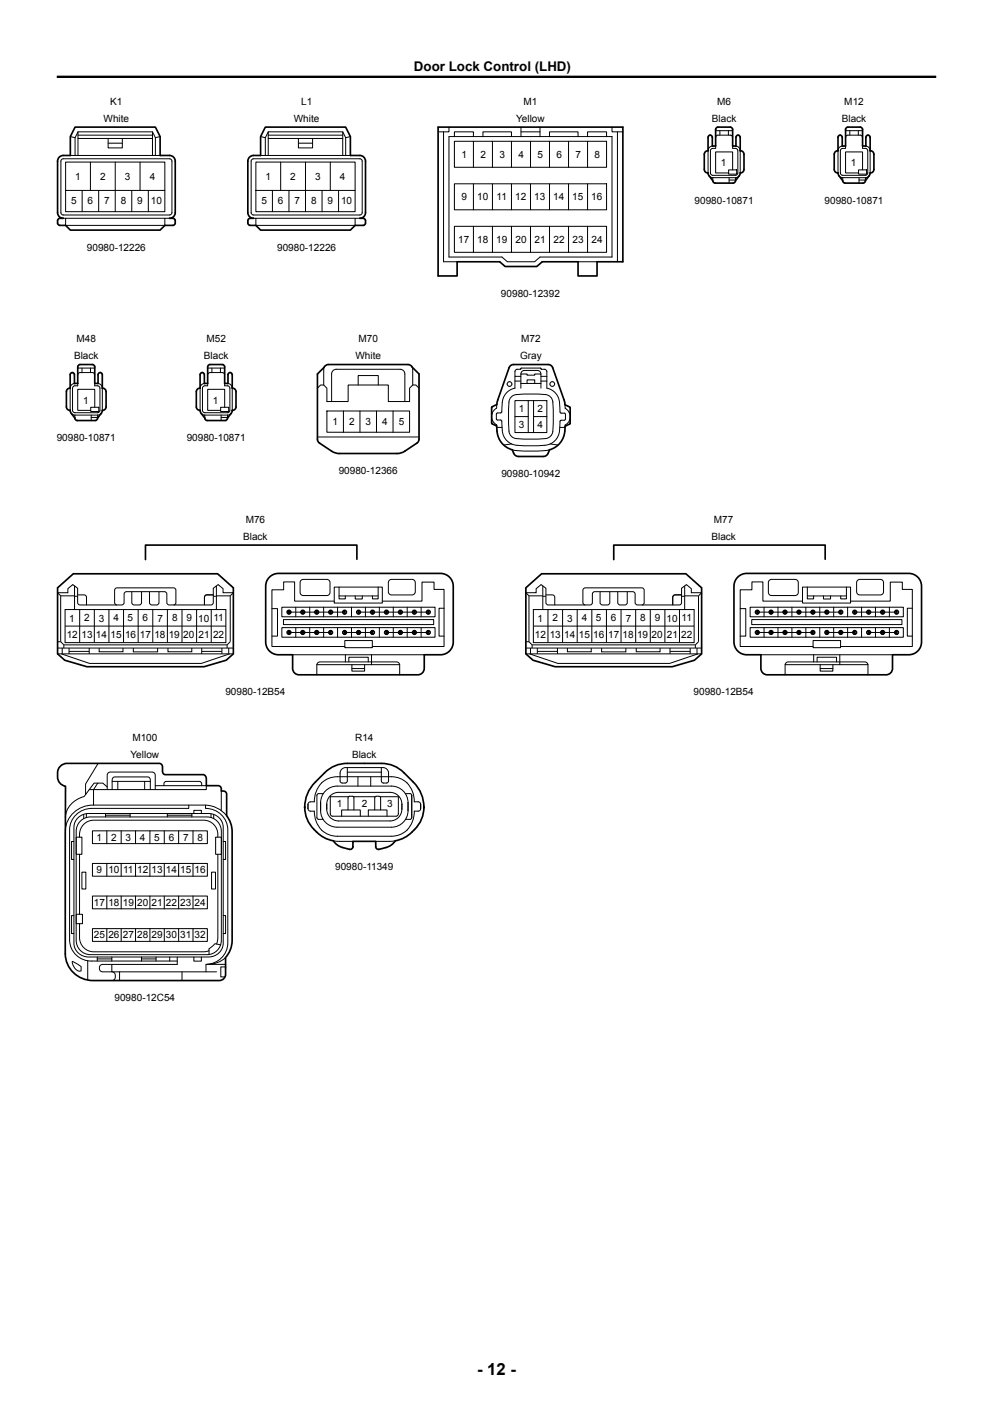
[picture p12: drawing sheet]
<svg xmlns="http://www.w3.org/2000/svg" width="210mm" height="297mm" viewBox="0 0 210 297" stroke-linecap="round" stroke-linejoin="round" font-family="sans-serif">
<g fill="none" stroke="#000" stroke-width=".21">
<path d="M12.9 33.8l.5-.2 22.7 .1 .3 .4-.1 11.1-.4 .3-22.8-.1-.2-.4zM14.9 32.9h19M14.9 28.9l1 .2M16.5 29.3h15.7M16.5 28.6h15.7M16.5 27.9v5M19.1 34.3v6M22.9 29.3v2h3v-2M22.9 30.3h3M24.4 34.3v10.5M29.6 34.3v6M32.2 27.9v5"/>
<path d="M32.9 32.9v-3.8l-.7-1.2h-15.7l-.6 1.2v3.8M33.9 28.9l-1 .2M53.2 33.8l.4-.2 22.8 .1 .2 .4-.1 11.1-.4 .3-22.7-.1-.3-.4zM55.1 32.9h19M55.1 28.9l1 .2M56.7 29.3h15.8M56.7 28.6h15.8M56.7 27.9v5M59.4 34.3v6M63.1 29.3v2h3v-2M63.1 30.3h3M64.6 34.3v10.5"/>
<path d="M69.9 34.3v6M72.5 27.9v5M73.1 32.9v-3.8l-.6-1.2h-15.8l-.6 1.2v3.8M74.1 28.9l-1 .2M93.8 27.9v27.5h2.9M94.9 26.9v1h-2.2M94.9 28.9h34.5v25.5h-15.2l-1.2 1h-5.7l-1.1-1h-11.3zM96.1 29.9h32.2v5.5h-32.2zM96.1 38.9h32.2v5.5h-32.2zM96.1 28.9v-1h4v1M100.1 29.9v5.5M100.1 38.9v5.5"/>
<path d="M102.1 28.9v-1h6.1v1M104.1 29.9v5.5M104.1 38.9v5.5M108.2 29.9v5.5M108.2 38.9v5.5M110.2 27.9h4M110.2 26.9v2M112.2 29.9v5.5M112.2 38.9v5.5M114.2 26.9v2M116.2 28.9v-1h6v1M116.2 29.9v5.5"/>
<path d="M116.2 38.9v5.5M120.2 29.9v5.5M120.2 38.9v5.5M124.3 28.9v-1h4v1M124.3 29.9v5.5M124.3 38.9v5.5M129.4 26.9v1h2.3M130.6 27.9v27.5M150 37.3l.7 .3M150.6 30.9a.99 .99 0 0 0-.9 1v4.7M150.7 37.6h4.8M150.7 37.6v.6"/>
<path d="M151.3 30.9v.5l-.8 .1-.3 .4 .1 4.9 .4 .3h4.8l.5-.3v-.2v-4.7l-.2-.4-.9-.1v-.5M151.3 27.6h3.6M152.2 27.6v1M154 27.6v1M154.1 35.9h1.7v.9h-1.7zM154.2 37.6v1.1M154.2 38.1h1.3M154.9 29.1l-.2-.4-.3-.1h-2.6l-.4 .2-.1 .3M154.9 35.9v-3.8h-3.6v4.5h2.8M155.5 37.6v.6M155.6 30.9a.99 .99 0 0 1 .9 1v4.7M156.2 37.3l-.7 .3"/>
<path d="M177.5 37.3l.7 .3M178.1 30.9a.99 .99 0 0 0-.9 1v4.7M178.2 37.6h4.8M178.2 37.6v.6M178.8 30.9v.5l-.8 .1-.3 .4 .1 4.9 .4 .3h4.8l.4-.3 .1-.2v-4.7l-.2-.4-.9-.1v-.5M178.8 27.6h3.6M179.7 27.6v1M181.5 27.6v1M181.6 35.9h1.7v.9h-1.7zM181.7 38.1h1.3M181.7 37.6v1.1M182.4 29.1l-.2-.4-.3-.1h-2.6l-.4 .2-.1 .3"/>
<path d="M182.4 35.9v-3.8h-3.6v4.5h2.8M183 37.6v.6M183.1 30.9a.99 .99 0 0 1 .9 1v4.7M183.7 37.3l-.7 .3M13.4 46.2h22.5M13.9 40.3h21v4.5h-21zM13.9 40.3v-6h21v6M13.9 46.2v1.5h21v-1.5M17.4 40.3v4.5M20.9 40.3v4.5M27.9 40.3v4.5M31.4 40.3v4.5"/>
<path d="M53.6 46.2h22.5M54.1 40.3h21v4.5h-21zM54.1 40.3v-6h21v6M54.1 46.2v1.5h21v-1.5M57.6 40.3v4.5M61.1 40.3v4.5M68.1 40.3v4.5M71.6 40.3v4.5M96.1 47.9h32.2v5.5h-32.2zM100.1 47.9v5.5M104.1 47.9v5.5M108.2 47.9v5.5"/>
<path d="M112.2 47.9v5.5M116.2 47.9v5.5M120.2 47.9v5.5M122.2 55.4h4.1M124.3 47.9v5.5M16.4 77.9h3.6M17.3 77.9v.9M19.1 77.9v.9M20 79.3l-.2-.4-.3-.1h-2.6l-.4 .3-.1 .2M43.9 77.9h3.6M44.8 77.9v.9M46.6 77.9v.9"/>
<path d="M47.5 79.3l-.2-.4-.3-.1h-2.6l-.4 .3-.1 .2M68.6 77.7l-.1 3.7M87.2 77.7l.1 3.7M108.9 79.6h1.3M109 78.4l.4-.3h.7l.2-.2h4l.2 .2 .9 .1 .2 .4v3.5a3.7 3.7 0 0 1 2.8 4.2l.1 1 .8 .1 .3 .2-.1 1.2-.8 .1-.3 .2a7.2 7.2 0 0 1-.8 3.9 4.4 4.4 0 0 1-3.9 1.3 17.5 17.5 0 0 1-5.7-.5 4 4 0 0 1-1.9-3.9l-.1-1-.8-.1-.2-.2v-1.2h.9l.2-.3a7.6 7.6 0 0 1 .8-3.7 3.3 3.3 0 0 1 2-1.3zM110.2 79.1a.75 .75 0 0 1 .7-.7h2.7a.75 .75 0 0 1 .8 .7M114.4 79.6h1.2M15.1 87.5l.7 .3M15.7 81.1a.99 .99 0 0 0-.9 1v4.7M15.8 87.8h4.8M15.8 87.8v.7M16.4 81.1v.5l-.8 .1-.3 .4 .1 5 .4 .2h4.8l.5-.2v-.3v-4.7l-.2-.4-.9-.1v-.5"/>
<path d="M19.2 86.2h1.7v.9h-1.7zM19.3 87.8v1.2M19.3 88.3h1.3M20 86.2v-3.8h-3.6v4.4h2.8M20.6 87.8v.7M20.7 81.1a.99 .99 0 0 1 .9 1v4.7M21.3 87.5l-.7 .3M42.6 87.5l.7 .3M43.2 81.1a.99 .99 0 0 0-.9 1v4.7M43.3 87.8h4.8M43.3 87.8v.7M43.9 81.1v.5l-.8 .1-.3 .4 .1 5 .4 .2h4.8l.4-.2 .1-.3v-4.7l-.2-.4-.9-.1v-.5"/>
<path d="M46.7 86.2h1.7v.9h-1.7zM46.8 88.3h1.3M46.8 87.8v1.2M47.5 86.2v-3.8h-3.6v4.4h2.8M48.1 87.8v.7M48.2 81.1a.99 .99 0 0 1 .9 1v4.7M48.8 87.5l-.7 .3M67.1 82.1l.7-.7h.7l.6 .7v2.8h4.5v-3.5h8.5v3.5h4.5v-2.8l.7-.7h.6l.7 .7M67.1 92.4h21.5M69.1 86.9h17.5v4.5h-17.5zM70.1 84.9v-5.8a1 1 0 0 1 1-1h13.5a1 1 0 0 1 1 1v5.8M72.6 86.9v4.5"/>
<path d="M75.7 81.4v-2h4.3v2M76.1 86.9v4.5M79.6 86.9v4.5M83.1 86.9v4.5M105.1 90.4h1.1M105.1 85.6a1.04 1.04 0 0 1-.5 1.1 2.19 2.19 0 0 0 .4 3.3v.1M108.2 93.9l-1.7 .2M108.3 83.8a11.3 11.3 0 0 1 4.7-.5l.8 .1a3.4 3.4 0 0 1 2.8 .7 12 12 0 0 1 .4 4.8v.7a3.4 3.4 0 0 1-.7 2.8 11.5 11.5 0 0 1-4.8 .5h-.7a3.4 3.4 0 0 1-2.8-.8 11.9 11.9 0 0 1-.5-4.7l.1-.8a3.5 3.5 0 0 1 .7-2.8zM108.9 84.7h6.7v6.8h-6.7zM108.9 80.6h1.3M108.9 88.1h2.8M110.2 81.1h4.2"/>
<path d="M111.5 81.1v-.7h1.6v.7M111.7 84.7v6.8M112.8 88.1h2.8M112.8 84.7v6.8M114.4 80.6h1.2M114.4 82.1v-3h-1.3v.3h-1.6v-.3h-1.3v3M116.2 95.2l-3.9 .2-4-.2M116.3 93.9l1.7 .2M118.4 90.4h1.1M119.5 85.6v.3a.64 .64 0 0 0 .5 .8 2.13 2.13 0 0 1-.5 3.3v.2M12.2 137.1h37.2M12.2 138.3h37.2"/>
<path d="M12.2 135.7h.6M12.8 126l-.6-.6h2.2v-.9l1-.8 1 .7v3.1l.3 .4 .2 .1 9.1-.1 .2-.4 .1-2.1 .4-.2h8.3l.3 .5 .1 2 .4 .3h8.8l.4-.3 .1-.2v-3.1l1-.7 1.1 .8v.9h2.2l-.7 .6M12.8 126h3M12.8 126v9.7M12.8 135.7l.7 .7M13 138.3l5.9 2h23.7l6-2M13.2 137.1v1.2M13.5 136.4h34.5M13.5 136.4v.7M13.8 128.9h34v7h-34zM13.8 132.4h34M14.6 137.1v1.2"/>
<path d="M14.6 137.8h4.3M15.8 123.9v5M15.8 126.1h.6M16.4 125.8h1.4l.4 .3 .1 1.9M16.9 128.9v7M18.9 137.1v1.2M19.9 128.9v7M21 137.1v.8h5v-.8M23 128.9v7M24.7 128l-.2-.1-.3-.4v-2.6l.1-.3 .4-.2h12.3l.2 .5v2.6l-.1 .2-.4 .3M26.1 128.9v7M27.9 125.2v2.3l.2 .4 .3 .1h1l.5-.3v-2.5"/>
<path d="M28.2 137.1v.8h5.1v-.8M29.2 128.9v7M31.6 125.2v2.3l.3 .4 .2 .1h1l.5-.3v-2.5M32.3 128.9v7M35.4 128.9v7M35.5 137.1v.8h5.1v-.8M38.5 128.9v7M41.6 128.9v7M42.7 137.8h4.2M42.7 137.1v1.2M44.7 128.9v7M45.1 125.8h-1.4l-.4 .3-.1 1.9 .1-1.9 .4-.3h1.4"/>
<path d="M45.1 126.1h.7M45.8 126h2.9M45.8 123.9v5M46.9 137.1v1.2M48 136.4v.7M48.4 137.1v1.2M48.7 126v9.7l-.7 .7M57.5 128.7h1.2v5.9h-1.2M59.6 128.5h32.4v2h-32.4zM59.6 132.8h32.4v2h-32.4zM59.9 131.1h31.8v1h-31.8zM61 129.8v-.6h.2v.6"/>
<path d="M61 134.1v-.6h.2v.6M61.1 129.5h11.8M61.1 133.8h8.8M61.9 138.5h27.8M62.6 128.5v2M62.6 132.8v2M63.7 122.8l.4-.2h5a.67 .67 0 0 1 .7 .6v2.1a.67 .67 0 0 1-.7 .7h-5a.67 .67 0 0 1-.6-.7v-2.1zM63.9 129.8v-.6h.2v.6M63.9 134.1v-.6h.2v.6M65.5 128.5v2M65.5 132.8v2M66.9 129.8v-.6h.2v.6"/>
<path d="M66.9 134.1v-.6h.2v.6M68.4 128.5v2M68.4 132.8v2M69.8 129.8v-.6h.2v.6M69.8 134.1v-.6h.2v.6M70.7 124.2h10.2v3.4h-10.2zM70.7 127.2h-8.4v-4.1h-2.3v1.7h-2.5v12h15.4M71.4 128.5v2M71.4 132.8v2M71.7 124.2v2.5h1.3v-.6M71.7 126.1h8.3M72.8 129.8v-.6h.2v.6"/>
<path d="M72.8 134.1v-.6h.2v.6M72.9 133.8h5.9M72.9 135.5h5.8v1.5h-5.8zM73 138.5v1.5M74.3 128.5v2M74.3 132.8v2M75.1 126.1v.6h1.5v-.6M75.7 129.8v-.6h.2v.6M75.7 134.1v-.6h.2v.6M75.8 129.5h14.8M77.3 128.5v2M77.3 132.8v2"/>
<path d="M78.6 138.5v2.1M78.7 129.8v-.6h.2v.6M78.7 134.1v-.6h.2v.6M80 124.2v2.5h-1.2v-.6M80.2 128.5v2M80.2 132.8v2M80.9 127.2h8.3v-4.1h2.6v1.6h2.1v12.1h-15.2M81.6 129.8v-.6h.2v.6M81.6 134.1v-.6h.2v.6M81.7 133.8h8.9M82.3 122.8l.5-.2h4.3a.67 .67 0 0 1 .7 .6v2a.68 .68 0 0 1-.7 .7h-4.3a.67 .67 0 0 1-.7-.7v-2zM83.2 128.5v2"/>
<path d="M83.2 132.8v2M84.6 129.8v-.6h.2v.6M84.6 134.1v-.6h.2v.6M86.1 128.5v2M86.1 132.8v2M87.5 129.8v-.6h.2v.6M87.5 134.1v-.6h.2v.6M89.1 128.5v2M89.1 132.8v2M90.5 129.8v-.6h.2v.6M90.5 134.1v-.6h.2v.6M93.9 128.7h-1.1v5.9h1.1"/>
<path d="M111.2 137.1h37.2M111.2 138.3h37.2M111.2 135.7h.7M111.9 126l-.7-.6h2.2v-.9l1-.8 1.1 .7v3.1l.2 .4 .3 .1 9-.1 .3-.4v-2.1l.5-.2h8.3l.2 .5 .1 2 .4 .3h8.8l.5-.3v-.2v-3.1l1.1-.7 1 .8v.9h2.2l-.7 .6M111.9 126h2.9M111.9 126v9.7M111.9 135.7l.6 .7M112 138.3l6 2h23.6l6-2M112.2 137.1v1.2M112.5 136.4h34.6M112.5 136.4v.7M112.8 128.9h34v7h-34z"/>
<path d="M112.8 132.4h34M113.6 137.8h4.3M113.6 137.1v1.2M114.8 126.1h.7M114.8 123.9v5M115.5 125.8h1.3l.5 .3v1.9M115.9 128.9v7M117.9 137.1v1.2M119 128.9v7M120 137.1v.8h5v-.8M122.1 128.9v7M123.8 128l-.3-.1-.2-.4v-2.6v-.3l.5-.2h12.2l.2 .5v2.6v.2l-.5 .3"/>
<path d="M125.2 128.9v7M126.9 125.2v2.3l.3 .4 .2 .1h1.1l.4-.3 .1-2.5M127.2 137.1v.8h5.2v-.8M128.2 128.9v7M130.6 125.2v2.3l.3 .4 .2 .1h1.1l.4-.3 .1-2.5M131.3 128.9v7M134.4 128.9v7M134.6 137.1v.8h5v-.8M137.5 128.9v7M140.6 128.9v7M141.7 137.8h4.3M141.7 137.1v1.2"/>
<path d="M143.7 128.9v7M144.1 125.8h-1.3l-.5 .3v1.9v-1.9l.5-.3h1.4M144.1 126.1h.7M144.8 126h2.9M144.8 123.9v5M146 137.1v1.2M147.1 136.4v.7M147.4 137.1v1.2M147.7 126v9.7l-.6 .7M156.5 128.7h1.2v5.9h-1.2M158.6 128.5h32.4v2h-32.4zM158.6 132.8h32.4v2h-32.4z"/>
<path d="M159 131.1h31.7v1h-31.7zM160 129.8v-.6h.3v.6M160 134.1v-.6h.3v.6M160.1 129.5h17.7M160.1 133.8h11.8M160.9 138.5h27.9M161.6 128.5v2M161.6 132.8v2M162.7 122.8l.5-.2h4.9a.67 .67 0 0 1 .7 .6v2.1a.67 .67 0 0 1-.7 .7h-4.9a.67 .67 0 0 1-.7-.7v-2.1zM162.9 129.8v-.6h.3v.6M162.9 134.1v-.6h.3v.6M164.5 128.5v2"/>
<path d="M164.5 132.8v2M165.9 129.8v-.6h.2v.6M165.9 134.1v-.6h.2v.6M167.5 128.5v2M167.5 132.8v2M168.8 129.8v-.6h.3v.6M168.8 134.1v-.6h.3v.6M169.7 124.2h10.2v3.4h-10.2zM169.7 127.2h-8.4v-4.1h-2.3v1.7h-2.5v12h15.5M170.4 128.5v2M170.4 132.8v2M170.7 124.2v2.5h1.4v-.6"/>
<path d="M170.7 126.1h8.3M171.8 129.8v-.6h.2v.6M171.8 134.1v-.6h.2v.6M172 135.5h5.8v1.5h-5.8zM172.1 138.5v1.5M173.4 128.5v2M173.4 132.8v2M174.2 126.1v.6h1.4v-.6M174.7 129.8v-.6h.3v.6M174.7 134.1v-.6h.3v.6M174.9 133.8h5.9M176.3 128.5v2"/>
<path d="M176.3 132.8v2M177.6 138.5v2.1M177.7 129.8v-.6h.2v.6M177.7 134.1v-.6h.2v.6M179 124.2v2.5h-1.2v-.6M179.3 128.5v2M179.3 132.8v2M179.9 127.2h8.4v-4.1h2.5v1.6h2.1v12.1h-15.1M180.6 129.8v-.6h.3v.6M180.6 134.1v-.6h.3v.6M180.8 129.5h8.8M181.4 122.8l.4-.2h4.4a.67 .67 0 0 1 .7 .6v2a.68 .68 0 0 1-.7 .7h-4.4a.67 .67 0 0 1-.6-.7v-2z"/>
<path d="M182.2 128.5v2M182.2 132.8v2M183.6 129.8v-.6h.2v.6M183.6 134.1v-.6h.2v.6M183.7 133.8h5.9M185.1 128.5v2M185.1 132.8v2M186.5 129.8v-.6h.3v.6M186.5 134.1v-.6h.3v.6M188.1 128.5v2M188.1 132.8v2M189.5 129.8v-.6h.2v.6"/>
<path d="M189.5 134.1v-.6h.2v.6M192.9 128.7h-1v5.9h1M67 142.7v-2a.68 .68 0 0 1 .7-.7h16.2a.68 .68 0 0 1 .6 .7v2M67 140.6h17.5M73.8 140v-1h4.1v1M74.4 140.6v1.4h2.7v-1.4M74.4 141.4h2.7M166 142.7v-2a.68 .68 0 0 1 .7-.7h16.2a.68 .68 0 0 1 .7 .7v2M166 140.6h17.6M172.8 140v-1h4.1v1M173.5 140.6v1.4h2.6v-1.4M173.5 141.4h2.6"/>
<path d="M15.6 178h-.5v3.8h.5M16.1 177.1h1.2v3.6h-1.2zM16.3 173.2a3.2 3.2 0 0 1 2.5-1.1h25.3a3 3 0 0 1 3.1 2.9v24.5a3 3 0 0 1-3.1 2.9h-25.3a3 3 0 0 1-3.2-2.9v-24.5l.1-.7zM16.8 177.1a3.1 3.1 0 0 1 3-3.6h23.3a3.1 3.1 0 0 1 3 3.6M17.2 173.5l1.2-.6 .7-.1h24.7a3 3 0 0 1 3 3.1v23a3 3 0 0 1-3 3h-24.7a3 3 0 0 1-3-3v-23a3.1 3.1 0 0 1 1.1-2.4zM17.7 172.3v.9M18.3 172.1v.8M19.6 175.8h24.3v2.7h-24.3zM20.7 165.7l-.9 1.3v3.3M20.7 161.5l-2.6 4.3v2.3M22.3 172.5h5.2M22.3 172.1v.7"/>
<path d="M22.6 175.8v2.7M22.7 166.5l-1-.8h-1.8l-2.1 2.8a5 5 0 0 0-4 4.4M22.7 167v-3a.67 .67 0 0 1 .6-.7h8.9a.67 .67 0 0 1 .6 .7v3M23.7 167v-2a.62 .62 0 0 1 .6-.7h7a.62 .62 0 0 1 .5 .7v2M23.7 165.3h8.1M24.9 165.3v1.7M25.6 175.8v2.7M27.5 172.1v.7M28.7 175.8v2.7M30.6 165.3v1.7M31.7 175.8v2.7M32.8 166.2h10.8v.8h-24.7"/>
<path d="M34.7 166.2v-.7l.5-.2h6.9l.5 .2v.7M34.7 175.8v2.7M35.4 172.1v.7M35.4 172.5h5.2M37.8 175.8v2.7M39.9 170.3v.7h-20.5a4.6 4.6 0 0 0-4.7 4.5v23.3a4.5 4.5 0 0 0 4.7 4.5h18.1M40.6 172.1v.7M40.8 175.8v2.7M41 172.1v-.7h1.6v.7M43.5 170.3v.7a4.6 4.6 0 0 1 4.7 4.5v24a4.6 4.6 0 0 1-4.6 4.5v1.6M44.6 172.1v.8M45.2 172.3v.9"/>
<path d="M45.6 177.1h1.2v3.6h-1.2zM46.8 167.3v4.2M47.2 178h.5v3.8h-.5M47.9 172.6a6 6 0 0 0-4.7-2.3h-23.5a5.8 5.8 0 0 0-5.9 5.3M68 165.6l1.6-1 1.1-.3h12a4.9 4.9 0 0 1 4.9 5.3h.8l.5 .3 .1 1.2-.3 .4-1.1 .1a5 5 0 0 1-4.9 5.3h-11.3a4.9 4.9 0 0 1-4.9-5.3h-.8l-.5-.3-.1-1.1 .3-.5 1.1-.1 .1-1.3 .4-1.1zM68.4 167.9h-1l-.4 .3v4.8l.2 .3h1.1M68.8 167.3a3.5 3.5 0 0 1 2.5-1h11.5a3.5 3.5 0 0 1 3.5 3.5 4.8 4.8 0 0 1-1 4.2 3.5 3.5 0 0 1-2.5 1h-11.5a3.5 3.5 0 0 1-3.5-3.5 4.8 4.8 0 0 1 1-4.2zM70 168.2l1-.5 .6-.1h10.9a2.5 2.5 0 0 1 2.5 2.5 2.83 2.83 0 0 1-1.9 3.5l-11.5 .1a2.5 2.5 0 0 1-2.5-2.5 3.1 3.1 0 0 1 .9-3zM70.5 177.9l4.1 .1M72.2 172.7v-1.4h4v1.4M73.4 162.4v3a1.12 1.12 0 0 1-1.3 .2l-.2-.4v-1.7a1.17 1.17 0 0 1 1.2-1.1h7.9a1.17 1.17 0 0 1 1.2 1.1l-.1 1.9a1.12 1.12 0 0 1-1.2 .2l-.3-.4v-2.8M73.4 163.3h7.2"/>
<path d="M73.6 171.3v-2.7l.3-.2h.6l.3 .4v2.5M73.7 168.5h-3.8v3.7l.2 .4h13.9l.2-.4v-3.7h-3.8M74.7 168.5h4.7M75.7 164.3v2M77.9 172.7v-1.4h3.9v1.4M78.4 164.3v2M79.2 171.3v-2.5l.4-.4h.5l.3 .2 .1 2.7M83.6 177.9l-4.1 .1M85.7 167.9h1l.4 .3v4.8l-.2 .3h-1.1M15.6 193.7h-.5v3.8h.5M16.1 193.4h1.3v2h-1.3zM16.8 195.4v2.9a3 3 0 0 0 3 3h23.3l1.1-.2"/>
<path d="M16.8 180.7v12.7M17.3 184.5h.9v3.6h-.9zM19.6 182.7h24.3v2.7h-24.3zM19.6 189.5h24.3v2.7h-24.3zM19.6 196.4h24.3v2.7h-24.3zM22.6 182.7v2.7M22.6 189.5v2.7M22.6 196.4v2.7M25.6 182.7v2.7M25.6 189.5v2.7M25.6 196.4v2.7M28.7 182.7v2.7"/>
<path d="M28.7 189.5v2.7M28.7 196.4v2.7M31.7 182.7v2.7M31.7 189.5v2.7M31.7 196.4v2.7M34.7 182.7v2.7M34.7 189.5v2.7M34.7 196.4v2.7M37.8 182.7v2.7M37.8 189.5v2.7M37.8 196.4v2.7M40.8 182.7v2.7"/>
<path d="M40.8 189.5v2.7M40.8 196.4v2.7M44.7 184.5h.9v3.6h-.9zM46.1 180.7v17.6l-.3 1.4M46.7 199.9l-1.2-.3-1.3 1.1v1.2M47.2 193.7h.5v3.8h-.5M15.4 203.4l1.8 1.1v.9a1.61 1.61 0 0 1-1.9-1.6zM18.6 203.2v4.1M20.6 202.8h3M20.6 202.4v.9M23.6 202.4v.9M23.6 204v1.6"/>
<path d="M23.7 205.6h22.1M25.3 205.6v1.8M29.9 202.4v.9M29.9 202.8h3.1M33 202.4v.9M35.9 202.4v.9M37.5 202.5v1.5h-15.8a.79 .79 0 0 0-.7 .8 .79 .79 0 0 0 .7 .8h2a.96 .96 0 0 1 .7 .9 .96 .96 0 0 1-.7 .9M38.5 205.6v1.8M41 202.5v.8h1.6v-.8M43.7 204h4M47.7 202.6l-.9 .6-1.1 .5-1.9 .3M47.7 204.5h-1v2.2h.9"/>
<circle cx="107.8" cy="81.2" r=".5"/>
<circle cx="116.8" cy="81.2" r=".5"/>
<circle cx="61.1" cy="133.8" r=".45"/>
<circle cx="61.1" cy="129.5" r=".45"/>
<circle cx="61.1" cy="129.5" r=".35"/>
<circle cx="61.1" cy="133.8" r=".35"/>
<circle cx="64" cy="133.8" r=".45"/>
<circle cx="64" cy="129.5" r=".45"/>
<circle cx="64" cy="129.5" r=".35"/>
<circle cx="64" cy="133.8" r=".35"/>
<circle cx="67" cy="133.8" r=".45"/>
<circle cx="67" cy="129.5" r=".45"/>
<circle cx="67" cy="129.5" r=".35"/>
<circle cx="67" cy="133.8" r=".35"/>
<circle cx="69.9" cy="133.8" r=".45"/>
<circle cx="69.9" cy="129.5" r=".45"/>
<circle cx="69.9" cy="129.5" r=".35"/>
<circle cx="69.9" cy="133.8" r=".35"/>
<circle cx="72.9" cy="133.8" r=".45"/>
<circle cx="72.9" cy="129.5" r=".45"/>
<circle cx="72.9" cy="129.5" r=".35"/>
<circle cx="72.9" cy="133.8" r=".35"/>
<circle cx="75.8" cy="133.8" r=".45"/>
<circle cx="75.8" cy="129.5" r=".45"/>
<circle cx="75.8" cy="129.5" r=".35"/>
<circle cx="75.8" cy="133.8" r=".35"/>
<circle cx="78.8" cy="133.8" r=".45"/>
<circle cx="78.8" cy="129.5" r=".45"/>
<circle cx="78.8" cy="129.5" r=".35"/>
<circle cx="78.8" cy="133.8" r=".35"/>
<circle cx="81.7" cy="129.5" r=".35"/>
<circle cx="81.7" cy="133.8" r=".35"/>
<circle cx="81.7" cy="133.8" r=".45"/>
<circle cx="81.7" cy="129.5" r=".45"/>
<circle cx="84.7" cy="133.8" r=".45"/>
<circle cx="84.7" cy="129.5" r=".45"/>
<circle cx="84.7" cy="129.5" r=".35"/>
<circle cx="84.7" cy="133.8" r=".35"/>
<circle cx="87.6" cy="133.8" r=".45"/>
<circle cx="87.6" cy="129.5" r=".45"/>
<circle cx="87.6" cy="129.5" r=".35"/>
<circle cx="87.6" cy="133.8" r=".35"/>
<circle cx="90.6" cy="129.5" r=".35"/>
<circle cx="90.6" cy="133.8" r=".35"/>
<circle cx="90.6" cy="133.8" r=".45"/>
<circle cx="90.6" cy="129.5" r=".45"/>
<circle cx="160.1" cy="133.8" r=".45"/>
<circle cx="160.1" cy="129.5" r=".45"/>
<circle cx="160.1" cy="129.5" r=".35"/>
<circle cx="160.1" cy="133.8" r=".35"/>
<circle cx="163.1" cy="133.8" r=".45"/>
<circle cx="163.1" cy="129.5" r=".45"/>
<circle cx="163.1" cy="133.8" r=".35"/>
<circle cx="163.1" cy="129.5" r=".35"/>
<circle cx="166" cy="133.8" r=".45"/>
<circle cx="166" cy="129.5" r=".45"/>
<circle cx="166" cy="129.5" r=".35"/>
<circle cx="166" cy="133.8" r=".35"/>
<circle cx="169" cy="133.8" r=".45"/>
<circle cx="169" cy="129.5" r=".45"/>
<circle cx="169" cy="133.8" r=".35"/>
<circle cx="169" cy="129.5" r=".35"/>
<circle cx="171.9" cy="133.8" r=".45"/>
<circle cx="171.9" cy="129.5" r=".45"/>
<circle cx="171.9" cy="129.5" r=".35"/>
<circle cx="171.9" cy="133.8" r=".35"/>
<circle cx="174.9" cy="133.8" r=".45"/>
<circle cx="174.9" cy="129.5" r=".45"/>
<circle cx="174.9" cy="129.5" r=".35"/>
<circle cx="174.9" cy="133.8" r=".35"/>
<circle cx="177.8" cy="133.8" r=".45"/>
<circle cx="177.8" cy="129.5" r=".45"/>
<circle cx="177.8" cy="133.8" r=".35"/>
<circle cx="177.8" cy="129.5" r=".35"/>
<circle cx="180.8" cy="129.5" r=".35"/>
<circle cx="180.8" cy="133.8" r=".35"/>
<circle cx="180.8" cy="133.8" r=".45"/>
<circle cx="180.8" cy="129.5" r=".45"/>
<circle cx="183.7" cy="133.8" r=".45"/>
<circle cx="183.7" cy="129.5" r=".45"/>
<circle cx="183.7" cy="133.8" r=".35"/>
<circle cx="183.7" cy="129.5" r=".35"/>
<circle cx="186.7" cy="133.8" r=".45"/>
<circle cx="186.7" cy="129.5" r=".45"/>
<circle cx="186.7" cy="129.5" r=".35"/>
<circle cx="186.7" cy="133.8" r=".35"/>
<circle cx="189.6" cy="133.8" r=".35"/>
<circle cx="189.6" cy="129.5" r=".35"/>
<circle cx="189.6" cy="133.8" r=".45"/>
<circle cx="189.6" cy="129.5" r=".45"/>
</g>
<g fill="none" stroke="#000" stroke-width=".35">
<path d="M15.9 26.9h17l1 2v4h2a1.2 1.2 0 0 1 1.2 1.2v10.9a1.2 1.2 0 0 1-1.2 1.2h.9a.97 .97 0 0 1 0 1.4l-1.9 .1-1 1h-19l-1-1-1.5-.1a.97 .97 0 0 1 0-1.4h1a1.2 1.2 0 0 1-1.2-1.2v-10.9a1.2 1.2 0 0 1 1.2-1.2h1.5v-4zM56.1 26.9h17l1 2v4h2a1.2 1.2 0 0 1 1.2 1.2v10.9a1.2 1.2 0 0 1-1.2 1.2h1a.97 .97 0 0 1 0 1.4l-2 .1-1 1h-19l-1-1-1.4-.1a.97 .97 0 0 1 0-1.4h.9a1.2 1.2 0 0 1-1.2-1.2v-10.9a1.2 1.2 0 0 1 1.2-1.2h1.5v-4zM92.7 26.9h39v28.5h-5.4v3h-4.1v-3h-7.5l-1.2 1h-6.7l-1.1-1h-9v3h-4zM151.4 27.1l.4-.2h2.6l.5 .2v3.8h.7v-1.9a.45 .45 0 0 1 .5-.4 .45 .45 0 0 1 .4 .4l.1 2.9a.75 .75 0 0 1 .7 .7v3.2a.75 .75 0 0 1-.8 .8 2.53 2.53 0 0 1-1 1.6v.3l-.5 .2h-3.8h-.2l-.3-.5a2.52 2.52 0 0 1-1-1.6 .75 .75 0 0 1-.8-.8v-3.2a.75 .75 0 0 1 .8-.7v-2.9a.45 .45 0 0 1 .5-.4 .45 .45 0 0 1 .4 .4v1.9h.7zM184 31.9v-2.9a.45 .45 0 0 0-.4-.4 .45 .45 0 0 0-.5 .4v1.9h-.7v-3.5l-.2-.4-.3-.1h-2.6l-.4 .2-.1 3.8h-.7v-1.9a.45 .45 0 0 0-.4-.4 .45 .45 0 0 0-.5 .4v2.9a.75 .75 0 0 0-.8 .7v3.2a.75 .75 0 0 0 .8 .8 2.52 2.52 0 0 0 1 1.6l.3 .5h.2h3.8l.4-.2 .1-.3a2.53 2.53 0 0 0 1-1.6M184 31.9h.1M184 36.6h.1M184.1 31.9a.75 .75 0 0 1 .7 .7v3.2a.75 .75 0 0 1-.7 .8M16.5 77.4l.4-.3h2.6l.5 .3v3.7h.7v-1.8a.45 .45 0 0 1 .5-.5 .45 .45 0 0 1 .4 .5l.1 2.8a.75 .75 0 0 1 .7 .8v3.2a.75 .75 0 0 1-.8 .7 2.53 2.53 0 0 1-1 1.7v.2l-.5 .3h-3.8l-.2-.1-.3-.4a2.52 2.52 0 0 1-1-1.7 .75 .75 0 0 1-.8-.7v-3.2a.75 .75 0 0 1 .8-.8v-2.8a.45 .45 0 0 1 .5-.5 .45 .45 0 0 1 .4 .5v1.8h.7zM44 77.4l.4-.3h2.6l.4 .3 .1 3.7h.7v-1.8a.45 .45 0 0 1 .5-.5 .45 .45 0 0 1 .4 .5l.1 2.8a.75 .75 0 0 1 .7 .8v3.2a.75 .75 0 0 1-.8 .7 2.53 2.53 0 0 1-1 1.7l-.1 .2-.4 .3h-3.8l-.2-.1-.3-.4a2.52 2.52 0 0 1-1-1.7 .75 .75 0 0 1-.8-.7v-3.2a.75 .75 0 0 1 .8-.8v-2.8a.45 .45 0 0 1 .5-.5 .45 .45 0 0 1 .4 .5v1.8h.7zM68.7 77.4l.8-.3h16.8l.5 .2 1.8 1.8v13.8l-.2 .7-3.1 2-1.3 .3h-12.6l-1-.3-2.8-1.9-.4-.3-.1-.5v-13.8zM107.8 77.5l.8-.4h7.3a.98 .98 0 0 1 1 .7l2.4 6.8 .2 1 .9 .5 .2 .2v3.2l-.2 .2-.9 .5a4.7 4.7 0 0 1-3.3 5 1.49 1.49 0 0 1-1.3 1.4h-5.2a1.39 1.39 0 0 1-1.4-1.4 4.8 4.8 0 0 1-3.3-5.1l-.9-.4-.1-.3v-3.1l.1-.3 1-.4 .2-1z"/>
<path d="M75.5 118.3v-3h-44.7v3.1M174.5 118.3v-3h-44.7v3.1M12.2 124.3l3.3-2.9h30.5l3.4 2.9v14l-1.6 1.4-4.7 1.3h-24.7l-4.7-1.3-1.5-1.4zM57.2 121.9l1.1-.5 .6-.1h34.3a2.7 2.7 0 0 1 2.7 2.7v11.8a2.7 2.7 0 0 1-2.7 2.7h-3.5v2.9a1.35 1.35 0 0 1-1.3 1.3h-25.2a1.35 1.35 0 0 1-1.3-1.3v-2.9h-3a2.7 2.7 0 0 1-2.7-2.7v-11.8a2.7 2.7 0 0 1 1-2.1zM111.2 124.3l3.3-2.9h30.6l3.3 2.9v14l-1.5 1.4-4.7 1.3h-24.8l-4.7-1.3-1.5-1.4zM156.2 121.9l1.1-.5 .6-.1h34.3a2.7 2.7 0 0 1 2.7 2.7v11.8a2.7 2.7 0 0 1-2.7 2.7h-3.4v2.9a1.35 1.35 0 0 1-1.4 1.3h-25.1a1.35 1.35 0 0 1-1.4-1.3v-2.9h-3a2.7 2.7 0 0 1-2.7-2.7v-11.8a2.7 2.7 0 0 1 1-2.1zM12.8 162.1l.8-.5 .6-.1h19.5a.71 .71 0 0 1 .7 .7v1a.66 .66 0 0 0 .5 .7h8.1a.8 .8 0 0 1 .6 .8v1.5h2.5a.67 .67 0 0 1 .7 .7v.4a.84 .84 0 0 1 1.1 .7v4.6l.9 1.5 .3 1.8v23l-.3 1.7-.5 1.1-.6 .9v3.5a1.32 1.32 0 0 1-1.3 1.3h-26.7a5.8 5.8 0 0 1-5.9-5.7l.1-35.4a2.21 2.21 0 0 1-1.7-2.8v-.6zM87.2 176a6.9 6.9 0 0 0 2.5-5.3l-.1 .2a7.4 7.4 0 0 0-2.2-5.5 13.3 13.3 0 0 0-3.6-3.1l-1.2-.5-1.3-.3h-7.8a6.6 6.6 0 0 0-4.9 2 12.7 12.7 0 0 0-3.6 4.4l-.4 1.4-.2 1.6v-.2a7.8 7.8 0 0 0 6.1 7.2l.7 .7a5.5 5.5 0 0 0 2.9 1.1l.5-.5v-1.2h4.9v1.1a.6 .6 0 0 0 .7 .6 4.3 4.3 0 0 0 3.4-1.8l1.7-.6 1.9-1.3"/>
</g>
<path d="M12 16.2h186" fill="none" stroke="#000" stroke-width=".5"/>
<text font-size="3.5" x="100.9" y="290.9">- 12 -</text>
<text font-size="2.8" x="87.5" y="15.1">Door Lock Control (LHD)</text>
<g font-size="2.1">
<text x="23.3" y="22.2">K1</text>
<text x="63.7" y="22.2">L1</text>
<text x="110.7" y="22.2">M1</text>
<text x="151.7" y="22.2">M6</text>
<text x="178.6" y="22.2">M12</text>
<text x="21.9" y="25.7">White</text>
<text x="62.1" y="25.7">White</text>
<text x="109.2" y="25.7">Yellow</text>
<text x="150.6" y="25.7">Black</text>
<text x="178" y="25.7">Black</text>
<text x="97.6" y="33.4">1</text>
<text x="101.6" y="33.4">2</text>
<text x="105.6" y="33.4">3</text>
<text x="109.6" y="33.4">4</text>
<text x="113.7" y="33.4">5</text>
<text x="117.7" y="33.4">6</text>
<text x="121.7" y="33.4">7</text>
<text x="125.7" y="33.4">8</text>
<text x="152.5" y="35.2">1</text>
<text x="179.9" y="35.2">1</text>
<text x="15.9" y="38">1</text>
<text x="21.2" y="38">2</text>
<text x="26.4" y="38">3</text>
<text x="31.7" y="38">4</text>
<text x="56.2" y="38">1</text>
<text x="61.4" y="38">2</text>
<text x="66.6" y="38">3</text>
<text x="71.9" y="38">4</text>
<text x="15" y="43.3">5</text>
<text x="18.5" y="43.3">6</text>
<text x="22" y="43.3">7</text>
<text x="25.5" y="43.3">8</text>
<text x="29" y="43.3">9</text>
<text x="31.9" y="43.3">10</text>
<text x="55.3" y="43.3">5</text>
<text x="58.8" y="43.3">6</text>
<text x="62.3" y="43.3">7</text>
<text x="65.8" y="43.3">8</text>
<text x="69.3" y="43.3">9</text>
<text x="72.1" y="43.3">10</text>
<text x="97.6" y="42.4">9</text>
<text x="100.9" y="42.4">10</text>
<text x="105" y="42.4">11</text>
<text x="109" y="42.4">12</text>
<text x="113" y="42.4">13</text>
<text x="117" y="42.4">14</text>
<text x="121" y="42.4">15</text>
<text x="125" y="42.4">16</text>
<text x="146.9" y="43.1">90980-10871</text>
<text x="174.4" y="43.1">90980-10871</text>
<text x="18.4" y="53.1">90980-12226</text>
<text x="58.6" y="53.1">90980-12226</text>
<text x="96.9" y="51.4">17</text>
<text x="100.9" y="51.4">18</text>
<text x="104.9" y="51.4">19</text>
<text x="109" y="51.4">20</text>
<text x="113" y="51.4">21</text>
<text x="117.1" y="51.4">22</text>
<text x="121.1" y="51.4">23</text>
<text x="125.1" y="51.4">24</text>
<text x="105.9" y="62.7">90980-12392</text>
<text x="15.7" y="76">Black</text>
<text x="16.2" y="72.4">M48</text>
<text x="43.1" y="76">Black</text>
<text x="43.7" y="72.4">M52</text>
<text x="75.2" y="76">White</text>
<text x="75.8" y="72.4">M70</text>
<text x="110" y="76">Gray</text>
<text x="110.2" y="72.4">M72</text>
<text x="17.6" y="85.4">1</text>
<text x="45" y="85.4">1</text>
<text x="70.3" y="90">1</text>
<text x="73.8" y="90">2</text>
<text x="77.3" y="90">3</text>
<text x="80.8" y="90">4</text>
<text x="84.3" y="90">5</text>
<text x="109.7" y="87.2">1</text>
<text x="113.7" y="87.2">2</text>
<text x="12" y="93.3">90980-10871</text>
<text x="39.5" y="93.3">90980-10871</text>
<text x="109.7" y="90.6">3</text>
<text x="113.7" y="90.6">4</text>
<text x="71.6" y="100.3">90980-12366</text>
<text x="106" y="100.9">90980-10942</text>
<text x="52" y="110.6">M76</text>
<text x="151" y="110.6">M77</text>
<text x="51.4" y="114.2">Black</text>
<text x="150.5" y="114.2">Black</text>
<text x="14.6" y="131.5">1</text>
<text x="17.8" y="131.4">2</text>
<text x="20.9" y="131.5">3</text>
<text x="24" y="131.4">4</text>
<text x="27" y="131.4">5</text>
<text x="30.1" y="131.4">6</text>
<text x="33.3" y="131.5">7</text>
<text x="36.4" y="131.5">8</text>
<text x="39.4" y="131.4">9</text>
<text x="41.9" y="131.5">10</text>
<text x="45.1" y="131.5">11</text>
<text x="113.7" y="131.5">1</text>
<text x="116.8" y="131.4">2</text>
<text x="119.9" y="131.5">3</text>
<text x="123" y="131.4">4</text>
<text x="126" y="131.4">5</text>
<text x="129.2" y="131.4">6</text>
<text x="132.3" y="131.5">7</text>
<text x="135.4" y="131.5">8</text>
<text x="138.5" y="131.4">9</text>
<text x="141" y="131.5">10</text>
<text x="144.2" y="131.5">11</text>
<text x="14.1" y="134.9">12</text>
<text x="17.2" y="134.9">13</text>
<text x="20.3" y="134.9">14</text>
<text x="23.4" y="134.9">15</text>
<text x="26.4" y="134.9">16</text>
<text x="29.6" y="134.9">17</text>
<text x="32.6" y="134.9">18</text>
<text x="35.7" y="134.9">19</text>
<text x="38.7" y="134.9">20</text>
<text x="42" y="134.9">21</text>
<text x="45.1" y="134.9">22</text>
<text x="113.1" y="134.9">12</text>
<text x="116.3" y="134.9">13</text>
<text x="119.3" y="134.9">14</text>
<text x="122.4" y="134.9">15</text>
<text x="125.5" y="134.9">16</text>
<text x="128.6" y="134.9">17</text>
<text x="131.7" y="134.9">18</text>
<text x="134.7" y="134.9">19</text>
<text x="137.8" y="134.9">20</text>
<text x="141" y="134.9">21</text>
<text x="144.1" y="134.9">22</text>
<text x="47.7" y="147.1">90980-12B54</text>
<text x="146.7" y="147.1">90980-12B54</text>
<text x="27.6" y="160.3">Yellow</text>
<text x="28" y="156.8">M100</text>
<text x="74.5" y="160.3">Black</text>
<text x="75.1" y="156.8">R14</text>
<text x="71.2" y="170.7">1</text>
<text x="76.5" y="170.7">2</text>
<text x="81.8" y="170.7">3</text>
<text x="20.4" y="177.8">1</text>
<text x="23.5" y="177.8">2</text>
<text x="26.6" y="177.8">3</text>
<text x="29.6" y="177.8">4</text>
<text x="32.6" y="177.8">5</text>
<text x="35.7" y="177.8">6</text>
<text x="38.7" y="177.8">7</text>
<text x="41.7" y="177.8">8</text>
<text x="20.4" y="184.7">9</text>
<text x="22.9" y="184.7">10</text>
<text x="26" y="184.7">11</text>
<text x="29" y="184.7">12</text>
<text x="32" y="184.7">13</text>
<text x="35.1" y="184.7">14</text>
<text x="38.1" y="184.7">15</text>
<text x="41.2" y="184.7">16</text>
<text x="70.9" y="184.1">90980-11349</text>
<text x="19.8" y="191.6">17</text>
<text x="22.9" y="191.6">18</text>
<text x="26" y="191.6">19</text>
<text x="29" y="191.6">20</text>
<text x="32" y="191.6">21</text>
<text x="35.1" y="191.6">22</text>
<text x="38.1" y="191.6">23</text>
<text x="41.2" y="191.6">24</text>
<text x="19.8" y="198.5">25</text>
<text x="22.9" y="198.5">26</text>
<text x="26" y="198.5">27</text>
<text x="29" y="198.5">28</text>
<text x="32" y="198.5">29</text>
<text x="35.1" y="198.5">30</text>
<text x="38.1" y="198.5">31</text>
<text x="41.2" y="198.5">32</text>
<text x="24.2" y="211.8">90980-12C54</text>
</g>
</svg>
